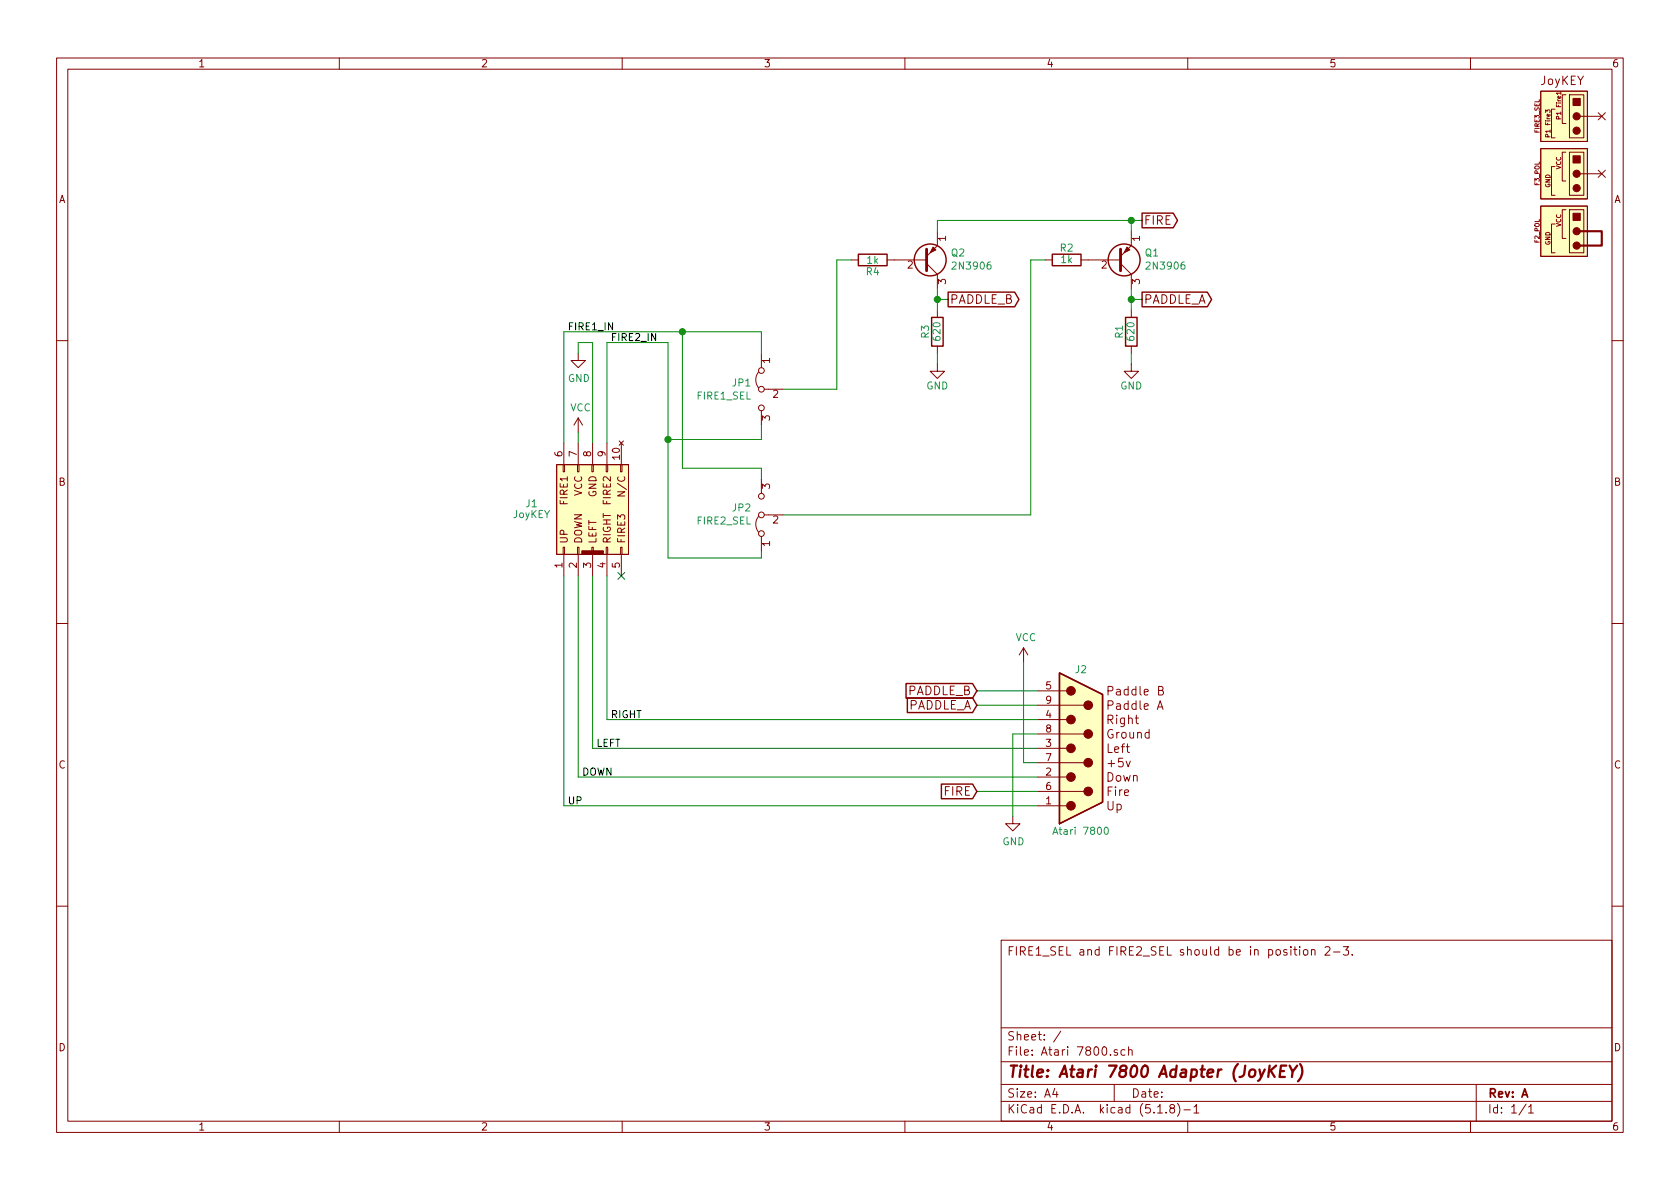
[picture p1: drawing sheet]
<svg xmlns="http://www.w3.org/2000/svg" width="297mm" height="210mm" viewBox="0 0 297 210" stroke-linecap="round" stroke-linejoin="round" font-family="sans-serif">
<g fill="none" stroke="#840000" stroke-width=".18">
<path d="M10 10.3h277v189.9h-277zM12 12.2h273v186.1h-273zM60 10.3v1.9M110 10.3v1.9M160 10.3v1.9M210 10.3v1.9M260 10.3v1.9M272.4 16.1h8.3v8.9h-8.3zM273.3 19.9v-.5l.3 .3 .1-.3 .3 .1v.4M275 19.3h-.7v5.1h.7M276 16.5h-.8l.2 .2M276 16.3v.4"/>
<path d="M276.9 16.8h-.7v5h.7M277.5 16.8h2.5v7.6h-2.5zM282.6 19.9l1.2 1.3M283.8 19.9l-1.2 1.3M272.4 36.4h8.3v8.9h-8.3zM272.4 26.3h8.3v8.9h-8.3zM275 39.6h-.7v5.1h.7M275 29.5h-.7v5h.7M276.9 37.1h-.7v5.1h.7M276.9 26.9h-.7v5.1h.7M277.5 37.1h2.5v7.6h-2.5zM277.5 26.9h2.5v7.6h-2.5z"/>
<path d="M278.8 30.7h4.4M278.8 20.6h4.4M282.6 30.1l1.2 1.3M283.8 30.1l-1.2 1.3M150.5 46h1.3M156.8 46h7M163.8 46.6l1.9 1.9v2.5M165.7 40.9v2.5l-1.9 1.9M165.7 54.9v1.2M184.8 46h1.3M191.1 46h7M198.1 46.6l1.9 1.9v2.5"/>
<path d="M200 40.9v2.5l-1.9 1.9M200 54.9v1.2M10 60.2h2M99.7 78.4v3.8M102.2 62.5v1.2h1.3l-1.3 1.3-1.2-1.3h1.2M102.2 73.9l-.7 1.3M102.2 73.9v2.5M102.2 78.4v3.8M102.2 73.9l.8 1.3M104.8 78.4v3.8M107.3 78.4v3.8M109.5 78l.7 .7"/>
<path d="M109.9 78.4v3.8M110.2 78l-.7 .7M134.1 65.8a2.26 2.26 0 0 0 0 2.8M134.6 62.5v2.5M134.6 72.6v2.6M135.1 68.8h3.3M165.7 64.4v1.3h-1.2l1.2 1.2 1.3-1.2h-1.3M165.7 61.2v1.3M200 64.4v1.3h-1.2l1.2 1.2 1.3-1.2h-1.3M200 61.2v1.3M285 60.2h2M98.4 82.2h12.7v15.8h-12.7z"/>
<path d="M99.6 96.8h.2v1.2h-.2zM99.6 82.2h.2v1.2h-.2zM99.7 98v3.8M102.1 96.8h.3v1.2h-.3zM102.1 82.2h.3v1.2h-.3zM102.2 98v3.8M104.6 96.8h.3v1.2h-.3zM104.6 82.2h.3v1.2h-.3zM104.8 98v3.8M107.2 96.8h.2v1.2h-.2zM107.2 82.2h.2v1.2h-.2zM107.3 98v3.8"/>
<path d="M109.7 96.8h.3v1.2h-.3zM109.7 82.2h.3v1.2h-.3zM109.9 98v3.8M134.1 91.3a2.26 2.26 0 0 0 0 2.8M134.6 84.7v2.5M134.6 94.9v2.5M135.1 91.1h3.3M10 110.3h2M181 114.5l-.8 1.3M181 114.5v2.6M181 114.5l.7 1.3M285 110.3h2"/>
<path d="M183.5 139.9h8.1M183.5 137.4h5.1M183.5 134.9h8.1M183.5 132.3h5.1M183.5 129.8h8.1M183.5 127.2h5.1M183.5 124.7h8.1M183.5 122.2h5.1M204.6 125.4l.5-1.5 .5 1.5M204.8 125h.7M204.9 122.1h.5l.2-.1v-.3l-.2-.3h-.5v1.5h.5l.3-.3a.41 .41 0 0 0-.3-.5M179.1 144.4v1.3h1.2l-1.2 1.2-1.3-1.2h1.3"/>
<path d="M183.5 142.5h5.1M10 160.2h2M177 166.3h108v32h-108zM228.7 167.9h.6M229 167.4v1.3l.3 .2M229.8 167.4v.2M229.8 167.9v1M230.5 168l.2-.1 .5 .1v.8l-.3 .1-.4-.1zM231.9 168l.2-.1 .3 .1 .1 .9M231.9 167.9v1M234.3 167.6l.2-.2h.4l.3 .4-1 1.1h1M235.8 168.3h1.1"/>
<path d="M237.5 167.4h.9l-.5 .6 .5 .1v.7l-.2 .1-.7-.1M239.1 168.8v.1M285 160.2h2M60 198.3v1.9M110 198.3v1.9M160 198.3v1.9M177 194.8h108M177 191.8h108M177 187.8h108M177 181.8h108M186.5 192.5l-.4 1h1M186.8 193v1"/>
<path d="M187.6 182.3l-1.3 2M197 191.8v3M197.6 185.7l-.4-.1-.2 .2 .1 .2 .5 .2v.3h-.6M198.9 185.7l-.4-.1-.3 .3 .1 .6h.6M199.5 185.7l.3-.1 .3 .1 .1 .9M199.5 185.1v1.5M204.7 196.8h.8M206.2 196.7v.1M207.1 196l-.3-.3 .2-.3a.48 .48 0 0 1 .6 .1l-.1 .4a.52 .52 0 0 0-.6 .2 .52 .52 0 0 0 .1 .6l.4 .1 .2-.1 .1-.4-.3-.3M208.2 195.1a1.71 1.71 0 0 1 0 2.3M209.3 196.3h1.2M210 198.3v1.9"/>
<path d="M211.1 195.8l.4-.5v1.5M211.1 196.8h.9M260 198.3v1.9M261 191.8v6.5M269.8 195.2l-1.2 2M270.3 195.8l.4-.5v1.5M270.3 196.8h.8"/>
<circle cx="134.6" cy="65.5" r=".51"/>
<circle cx="134.6" cy="72.1" r=".51"/>
<circle cx="134.6" cy="68.8" r=".51"/>
<circle cx="134.6" cy="94.4" r=".51"/>
<circle cx="134.6" cy="87.8" r=".51"/>
<circle cx="134.6" cy="91.1" r=".51"/>
</g>
<path d="M224.5 188.4l-.3 2M224.7 189.3l.7 1.1M225.6 188.4l-1.3 1.2M226.4 189.4h.6M227.4 188.4h-.9l-.3 2h1M228 188.4l.5 1.1 .9-1.1M228.5 189.5l-.1 .9M229.9 188.2a2.31 2.31 0 0 1-.4 3" fill="none" stroke="#840000" stroke-width=".41"/>
<g fill="none" stroke="#840000" stroke-width=".25">
<path d="M201.9 37.7h5.5l.8 1.3-.8 1.3h-5.5zM151.8 45h5v2h-5zM164.7 56.1h2.1v5.1h-2.1zM167.6 51.7h11.8l.8 1.3-.8 1.2h-11.8zM186.1 45h5v2h-5zM199 56.1h2v5.1h-2zM201.9 51.7h11.6l.7 1.3-.7 1.2h-11.6zM187.3 119l7.6 3.8v19.1l-7.6 3.8zM160.2 120.9h11.8l.7 1.3-.7 1.3h-11.8zM160.4 123.4h11.6l.7 1.3-.7 1.3h-11.6zM166.4 138.7h5.6l.7 1.2-.7 1.3h-5.6z"/>
<circle cx="164.5" cy="46" r="2.82"/>
<circle cx="198.8" cy="46" r="2.82"/>
</g>
<path d="M163.8 44.1v3.8M198.1 44.1v3.8" fill="none" stroke="#840000" stroke-width=".51"/>
<g fill="#840000" stroke="#840000" stroke-width=".18">
<path d="M199.3 43.7l.5 .5-1 .5z"/>
<path d="M165 43.7l.5 .5-1 .5z"/>
<path d="M102.9 97.4h3.8v.6h-3.8z"/>
<path d="M278.1 17.4h1.3v1.3h-1.3z"/>
<path d="M278.1 37.7h1.3v1.3h-1.3z"/>
<path d="M278.1 27.6h1.3v1.2h-1.3z"/>
<circle cx="189.4" cy="142.5" r=".76"/>
<circle cx="189.4" cy="137.4" r=".76"/>
<circle cx="189.4" cy="132.3" r=".76"/>
<circle cx="189.4" cy="127.2" r=".76"/>
<circle cx="189.4" cy="122.2" r=".76"/>
<circle cx="192.4" cy="139.9" r=".76"/>
<circle cx="192.4" cy="134.9" r=".76"/>
<circle cx="192.4" cy="129.8" r=".76"/>
<circle cx="192.4" cy="124.7" r=".76"/>
<circle cx="278.8" cy="20.6" r=".63"/>
<circle cx="278.8" cy="43.4" r=".63"/>
<circle cx="278.8" cy="40.9" r=".63"/>
<circle cx="278.8" cy="33.3" r=".63"/>
<circle cx="278.8" cy="30.7" r=".63"/>
<circle cx="278.8" cy="23.1" r=".63"/>
</g>
<g fill="#ffffc2" stroke="#ffffc2" stroke-width=".18">
<path d="M187.3 119l7.6 3.8v19.1l-7.6 3.8z"/>
<path d="M98.4 82.2h12.7v15.8h-12.7z"/>
<path d="M272.4 36.4h8.3v8.9h-8.3z"/>
<path d="M272.4 26.3h8.3v8.9h-8.3z"/>
<path d="M272.4 16.1h8.3v8.9h-8.3z"/>
</g>
<path d="M186.2 147.5l.4-1.2 .4 1.2M186.3 147.2h.6M195.4 146.4l.1-.1a.67 .67 0 0 1 .5 .6 .67 .67 0 0 1-.5 .6l-.3-.4z" fill="none" stroke="#008484" stroke-width=".18"/>
<path d="M278.8 40.9h4.4v2.5h-4.4" fill="none" stroke="#840000" stroke-width=".38"/>
<g fill="none" stroke="#008400" stroke-width=".18">
<path d="M200 39v1.9M201.9 39h-36.2v1.9M120.6 58.7v24.1h14v1.9M150.5 46h-2.5v22.8h-9.6M165.7 51v3.9M165.7 53h1.9M184.8 46h-2.6v45.1h-43.8M200 51v3.9M200 53h1.9M102.2 62.5v-1.9h2.6v17.8M102.2 76.4v2M107.3 78.4v-17.8h10.8v38.1h16.5v-1.3"/>
<path d="M134.6 62.5v-3.8h-34.9v19.7M134.6 75.2v2.5h-16.5M165.7 62.5v1.9M200 62.5v1.9M99.7 101.8v40.7h83.8M102.2 101.8v35.6h81.3M104.8 101.8v30.5h78.7M107.3 101.8v25.4h76.2M181 117.1v17.8h2.5M172.7 124.7h10.8M172.7 122.2h10.8M172.7 139.9h10.8"/>
<path d="M183.5 129.8h-4.4v14.6"/>
</g>
<g fill="#008400" stroke="#008400" stroke-width=".25">
<circle cx="165.7" cy="53" r=".51"/>
<circle cx="118.1" cy="77.7" r=".51"/>
<circle cx="120.7" cy="58.7" r=".51"/>
<circle cx="200" cy="53" r=".51"/>
<circle cx="200" cy="39" r=".51"/>
</g>
<path d="M109.2 101.2l1.3 1.3M110.5 101.2l-1.3 1.3" fill="none" stroke="#000084" stroke-width=".18"/>
<text font-size="2.8" fill="#840000" x="178" y="190.5">Title: Atari 7800 Adapter (JoyKEY)</text>
<g font-size="2.1" fill="#840000">
<text x="272.3" y="15">JoyKEY</text>
<text x="202.2" y="39.7">FIRE</text>
<text x="167.9" y="53.7">PADDLE_B</text>
<text x="202.2" y="53.7">PADDLE_A</text>
<text x="160.4" y="122.9">PADDLE_B</text>
<text x="160.4" y="125.5">PADDLE_A</text>
<text x="196.1" y="125.5">Paddle A</text>
<text x="196.2" y="123">Paddle B</text>
<text x="195.7" y="130.6">Ground</text>
<text x="195.8" y="128.1">Right</text>
<text x="195.8" y="133.1">Left</text>
<text x="196" y="135.7">+5v</text>
<text x="167" y="140.7">FIRE</text>
<text x="195.6" y="138.2">Down</text>
<text x="195.7" y="143.3">Up</text>
<text x="195.8" y="140.8">Fire</text>
<text x="178" y="169">FIRE1_SEL and FIRE2_SEL should be in position 2-3.</text>
<text x="178" y="184">Sheet: /</text>
<text x="178" y="186.7">File: Atari 7800.sch</text>
<text x="178" y="196.9">KiCad E.D.A. kicad (5.1.8)-1</text>
<text x="178" y="194.1">Size: A4</text>
<text x="200" y="194.1">Date:</text>
<text x="263" y="194.1">Rev: A</text>
<text x="263" y="196.9">Id: 1/1</text>
</g>
<g font-size="1.8" fill="#840000">
<text x="35" y="11.9">1</text>
<text x="85" y="11.9">2</text>
<text x="135" y="11.9">3</text>
<text x="185" y="11.9">4</text>
<text x="235" y="11.9">5</text>
<text x="285" y="11.9">6</text>
<text x="10.4" y="35.9">A</text>
<text x="285.4" y="35.9">A</text>
<text x="160.5" y="47.5">2</text>
<text x="167.3" y="42.6" transform="rotate(-90 167.3 42.6)">1</text>
<text x="194.8" y="47.5">2</text>
<text x="201.5" y="42.6" transform="rotate(-90 201.5 42.6)">1</text>
<text x="167.3" y="50.3" transform="rotate(-90 167.3 50.3)">3</text>
<text x="201.5" y="50.3" transform="rotate(-90 201.5 50.3)">3</text>
<text x="136.1" y="64.2" transform="rotate(-90 136.1 64.2)">1</text>
<text x="136.7" y="70.4">2</text>
<text x="136.1" y="74.4" transform="rotate(-90 136.1 74.4)">3</text>
<text x="99.4" y="80.7" transform="rotate(-90 99.4 80.7)">6</text>
<text x="102" y="80.7" transform="rotate(-90 102 80.7)">7</text>
<text x="104.5" y="80.7" transform="rotate(-90 104.5 80.7)">8</text>
<text x="107.1" y="80.7" transform="rotate(-90 107.1 80.7)">9</text>
<text x="109.6" y="81.2" transform="rotate(-90 109.6 81.2)">10</text>
<text x="10.4" y="85.9">B</text>
<text x="100.4" y="89.2" transform="rotate(-90 100.4 89.2)">FIRE1</text>
<text x="102.9" y="87.8" transform="rotate(-90 102.9 87.8)">VCC</text>
<text x="105.5" y="88" transform="rotate(-90 105.5 88)">GND</text>
<text x="108" y="89.2" transform="rotate(-90 108 89.2)">FIRE2</text>
<text x="110.5" y="87.6" transform="rotate(-90 110.5 87.6)">N/C</text>
<text x="136.1" y="86.5" transform="rotate(-90 136.1 86.5)">3</text>
<text x="285.4" y="85.9">B</text>
<text x="110.5" y="96" transform="rotate(-90 110.5 96)">FIRE3</text>
<text x="136.7" y="92.6">2</text>
<text x="99.4" y="100.4" transform="rotate(-90 99.4 100.4)">1</text>
<text x="100.4" y="96.1" transform="rotate(-90 100.4 96.1)">UP</text>
<text x="102" y="100.4" transform="rotate(-90 102 100.4)">2</text>
<text x="102.9" y="96.2" transform="rotate(-90 102.9 96.2)">DOWN</text>
<text x="104.5" y="100.4" transform="rotate(-90 104.5 100.4)">3</text>
<text x="105.5" y="96.2" transform="rotate(-90 105.5 96.2)">LEFT</text>
<text x="107.1" y="100.4" transform="rotate(-90 107.1 100.4)">4</text>
<text x="108" y="96.2" transform="rotate(-90 108 96.2)">RIGHT</text>
<text x="109.6" y="100.4" transform="rotate(-90 109.6 100.4)">5</text>
<text x="136.1" y="96.6" transform="rotate(-90 136.1 96.6)">1</text>
<text x="184.9" y="121.9">5</text>
<text x="184.9" y="124.5">9</text>
<text x="184.9" y="127">4</text>
<text x="184.9" y="129.5">8</text>
<text x="10.4" y="135.9">C</text>
<text x="184.9" y="137.2">2</text>
<text x="184.9" y="132.1">3</text>
<text x="184.9" y="134.6">7</text>
<text x="285.4" y="135.9">C</text>
<text x="184.9" y="142.2">1</text>
<text x="184.9" y="139.7">6</text>
<text x="10.4" y="185.9">D</text>
<text x="285.4" y="185.9">D</text>
<text x="35" y="199.9">1</text>
<text x="85" y="199.9">2</text>
<text x="135" y="199.9">3</text>
<text x="185" y="199.9">4</text>
<text x="235" y="199.9">5</text>
<text x="285" y="199.9">6</text>
</g>
<g font-size="1.8" fill="#008484">
<text x="153.3" y="46.7">1k</text>
<text x="168.2" y="45.4">Q2</text>
<text x="168.7" y="47.7">2N3906</text>
<text x="187.5" y="44.5">R2</text>
<text x="187.6" y="46.5">1k</text>
<text x="202.5" y="45.4">Q1</text>
<text x="203" y="47.7">2N3906</text>
<text x="153.2" y="48.7">R4</text>
<text x="164.3" y="59.8" transform="rotate(-90 164.3 59.8)">R3</text>
<text x="198.6" y="59.8" transform="rotate(-90 198.6 59.8)">R1</text>
<text x="166.3" y="60.1" transform="rotate(-90 166.3 60.1)">620</text>
<text x="200.6" y="60.1" transform="rotate(-90 200.6 60.1)">620</text>
<text x="100.4" y="67.6">GND</text>
<text x="123.3" y="70.7">FIRE1_SEL</text>
<text x="129.5" y="68.3">JP1</text>
<text x="163.8" y="68.9">GND</text>
<text x="198.1" y="68.9">GND</text>
<text x="100.8" y="72.7">VCC</text>
<text x="93" y="89.7">J1</text>
<text x="90.7" y="91.6">JoyKEY</text>
<text x="123.3" y="92.8">FIRE2_SEL</text>
<text x="129.5" y="90.4">JP2</text>
<text x="179.6" y="113.4">VCC</text>
<text x="190.2" y="119">J2</text>
<text x="177.2" y="149.5">GND</text>
<text x="186.9" y="147.6">Atari 7800</text>
</g>
<g font-size="1.8">
<text x="100.3" y="58.4">FIRE1_IN</text>
<text x="107.9" y="60.3">FIRE2_IN</text>
<text x="107.9" y="127">RIGHT</text>
<text x="102.9" y="137.2">DOWN</text>
<text x="105.4" y="132.1">LEFT</text>
<text x="100.3" y="142.2">UP</text>
</g>
<g font-size="1.1" fill="#840000">
<text x="272.2" y="23.5" transform="rotate(-90 272.2 23.5)">FIRE3_SEL</text>
<text x="274.1" y="24" transform="rotate(-90 274.1 24)">P1 Fire3</text>
<text x="276" y="20.8" transform="rotate(-90 276 20.8)">P1 Fire1</text>
<text x="276" y="30" transform="rotate(-90 276 30)">VCC</text>
<text x="272.2" y="32.8" transform="rotate(-90 272.2 32.8)">F3_POL</text>
<text x="274.1" y="33.2" transform="rotate(-90 274.1 33.2)">GND</text>
<text x="276" y="40.1" transform="rotate(-90 276 40.1)">VCC</text>
<text x="272.2" y="42.9" transform="rotate(-90 272.2 42.9)">F2_POL</text>
<text x="274.1" y="43.4" transform="rotate(-90 274.1 43.4)">GND</text>
</g>
</svg>
